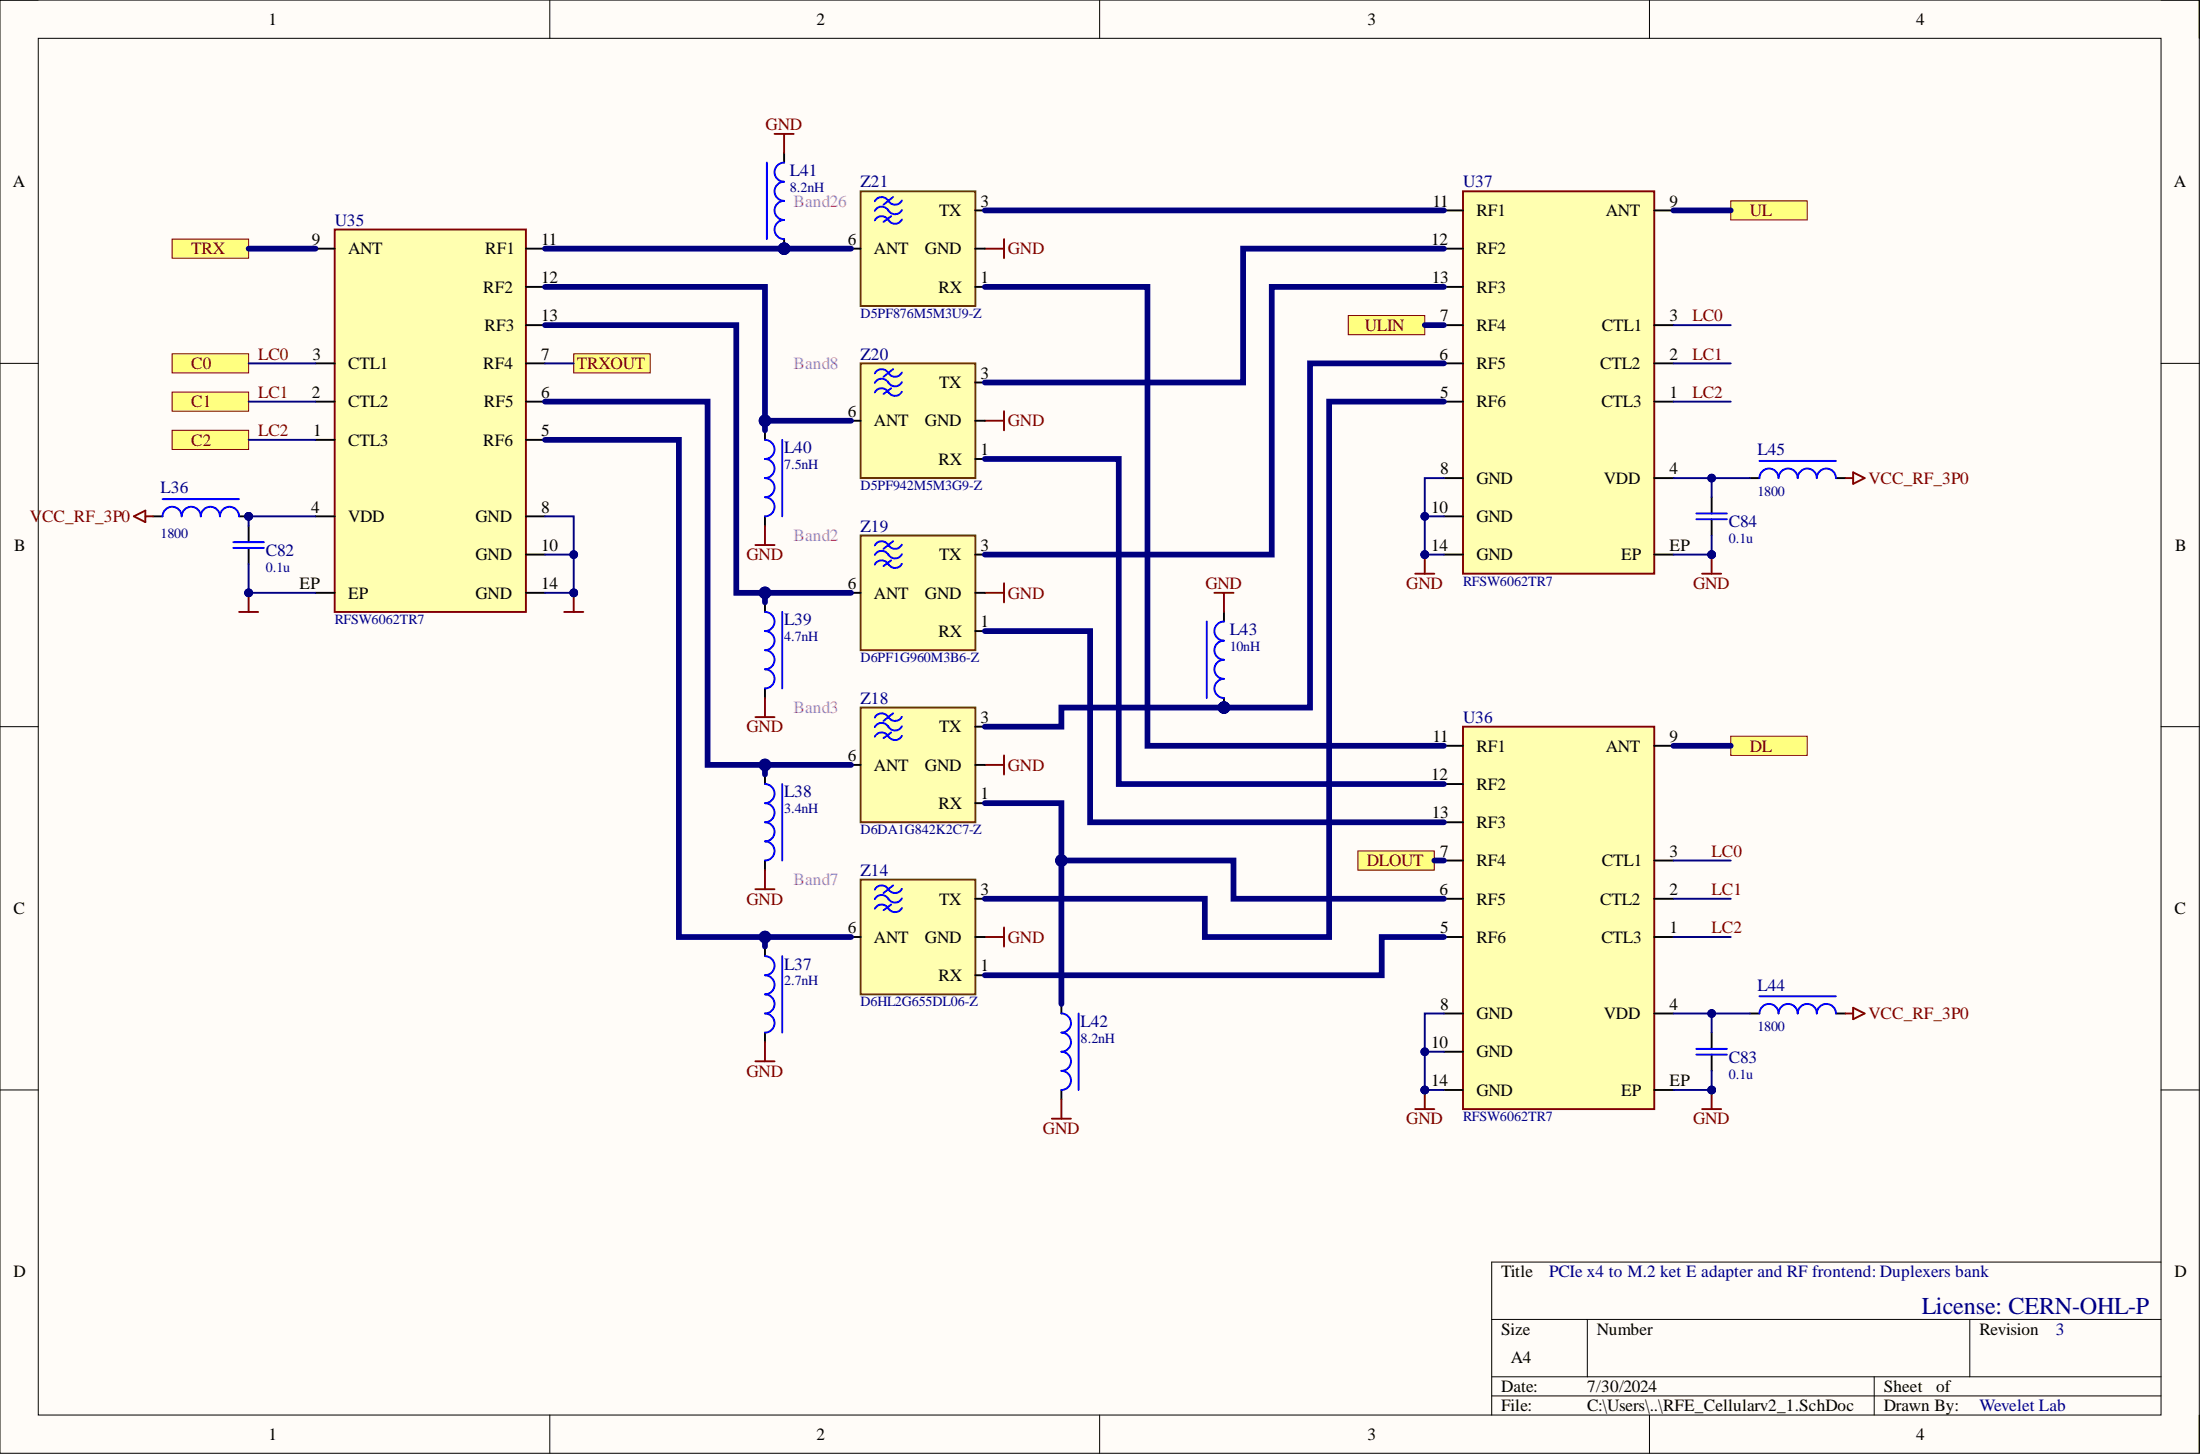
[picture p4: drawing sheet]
<svg xmlns="http://www.w3.org/2000/svg" width="292mm" height="193mm" viewBox="0 0 292 193" stroke-linecap="round" stroke-linejoin="round" font-family="sans-serif">
<path d="M0 0h292v192.9h-292z" fill-rule="evenodd" fill="#fffcf8"/>
<path d="M0 0h292v192.9h-292z" fill="none" stroke="#000" stroke-width=".13"/>
<path d="M5.1 5.1h281.8v182.7h-281.8z" fill-rule="evenodd" fill="#fffcf8"/>
<g fill="none" stroke="#000" stroke-width=".13">
<path d="M0 0h5.1M5.1 5.1h281.8v182.7h-281.8zM73 0v5.1M146 0v5.1M219 0v5.1M286.9 0h5.1v5.1M0 48.2h5.1M286.9 48.2h5.1M0 96.4h5.1M286.9 96.4h5.1M0 144.7h5.1M286.9 144.7h5.1"/>
<path d="M198.1 175.1h88.8M210.8 175.1v7.6M261.5 175.1v7.6M286.9 167.5h-88.8v20.3M73 187.8v5.1M146 187.8v5.1M198.1 182.7h88.8M198.1 185.3h88.8M219 187.8v5.1M248.8 182.7v5.1M292 187.8v5.1"/>
</g>
<path d="M76.2 78.7v2.5M74.9 81.2h2.5" fill="none" stroke="#800000" stroke-width=".25"/>
<circle cx="76.2" cy="78.7" r=".51" fill="#000080"/>
<circle cx="76.2" cy="78.7" r=".51" fill="none" stroke="#000080" stroke-width=".13"/>
<path d="M33 78.7v2.5M31.7 81.2h2.6" fill="none" stroke="#800000" stroke-width=".25"/>
<circle cx="33" cy="78.7" r=".51" fill="#000080"/>
<circle cx="33" cy="78.7" r=".51" fill="none" stroke="#000080" stroke-width=".13"/>
<path d="M130.8 33h2.5M133.3 31.7v2.6M130.8 55.8h2.5M133.3 54.6v2.5M130.8 78.7h2.5M133.3 77.4v2.5M130.8 101.5h2.5M133.3 100.2v2.6" fill="none" stroke="#800000" stroke-width=".25"/>
<path d="M22.9 31.7h10.1v2.6h-10.1z" fill-rule="evenodd" fill="#ffff80"/>
<path d="M22.9 31.7h10.1v2.6h-10.1z" fill="none" stroke="#800000" stroke-width=".13"/>
<path d="M187.9 76.1h2.5M189.2 73.6v2.5M130.8 124.4h2.5M133.3 123.1v2.5" fill="none" stroke="#800000" stroke-width=".25"/>
<circle cx="189.2" cy="73.6" r=".51" fill="#000080"/>
<circle cx="189.2" cy="73.6" r=".51" fill="none" stroke="#000080" stroke-width=".13"/>
<path d="M226 76.1h2.5M227.3 73.6v2.5" fill="none" stroke="#800000" stroke-width=".25"/>
<circle cx="227.3" cy="73.6" r=".51" fill="#000080"/>
<circle cx="227.3" cy="73.6" r=".51" fill="none" stroke="#000080" stroke-width=".13"/>
<path d="M187.9 147.2h2.5M189.2 144.7v2.5" fill="none" stroke="#800000" stroke-width=".25"/>
<circle cx="189.2" cy="144.7" r=".51" fill="#000080"/>
<circle cx="189.2" cy="144.7" r=".51" fill="none" stroke="#000080" stroke-width=".13"/>
<path d="M226 147.2h2.5M227.3 144.7v2.5" fill="none" stroke="#800000" stroke-width=".25"/>
<circle cx="227.3" cy="144.7" r=".51" fill="#000080"/>
<circle cx="227.3" cy="144.7" r=".51" fill="none" stroke="#000080" stroke-width=".13"/>
<path d="M229.8 26.7h10.2v2.5h-10.2z" fill-rule="evenodd" fill="#ffff80"/>
<path d="M229.8 26.7h10.2v2.5h-10.2z" fill="none" stroke="#800000" stroke-width=".13"/>
<path d="M229.8 97.7h10.2v2.5h-10.2z" fill-rule="evenodd" fill="#ffff80"/>
<path d="M229.8 97.7h10.2v2.5h-10.2z" fill="none" stroke="#800000" stroke-width=".13"/>
<path d="M22.9 47h10.1v2.5h-10.1z" fill-rule="evenodd" fill="#ffff80"/>
<path d="M22.9 47h10.1v2.5h-10.1z" fill="none" stroke="#800000" stroke-width=".13"/>
<path d="M22.9 52h10.1v2.6h-10.1z" fill-rule="evenodd" fill="#ffff80"/>
<path d="M22.9 52h10.1v2.6h-10.1z" fill="none" stroke="#800000" stroke-width=".13"/>
<path d="M22.9 57.1h10.1v2.5h-10.1z" fill-rule="evenodd" fill="#ffff80"/>
<path d="M22.9 57.1h10.1v2.5h-10.1z" fill="none" stroke="#800000" stroke-width=".13"/>
<circle cx="33" cy="68.5" r=".51" fill="#000080"/>
<circle cx="33" cy="68.5" r=".51" fill="none" stroke="#000080" stroke-width=".13"/>
<path d="M31.7 68.5h1.3" fill="none" stroke="#000" stroke-width=".25"/>
<circle cx="33" cy="68.5" r=".51" fill="#000080"/>
<circle cx="33" cy="68.5" r=".51" fill="none" stroke="#000080" stroke-width=".13"/>
<path d="M20.3 68.5h1.3M33 69.8v2.2M33 72.7v2.2M227.3 66v2.1M227.3 68.9v2.2M232.3 63.5h1.3M243.8 63.5h1.2M227.3 137v2.2M227.3 140v2.1M232.3 134.5h1.3M243.8 134.5h1.2" fill="none" stroke="#000" stroke-width=".25"/>
<path d="M21.6 68.5a1.27 1.27 0 0 1 1.3-1.2 1.27 1.27 0 0 1 1.2 1.2 1.27 1.27 0 0 1 1.3-1.2 1.27 1.27 0 0 1 1.3 1.2 1.27 1.27 0 0 1 1.2-1.2 1.27 1.27 0 0 1 1.3 1.2 1.27 1.27 0 0 1 1.3-1.2 1.27 1.27 0 0 1 1.2 1.2M21.6 66.2h10.1M31 72.7h4M31 72h4M225.2 68.9h4.1M225.2 68.1h4.1M233.6 63.5a1.27 1.27 0 0 1 1.3-1.3 1.27 1.27 0 0 1 1.2 1.3 1.27 1.27 0 0 1 1.3-1.3 1.27 1.27 0 0 1 1.3 1.3 1.27 1.27 0 0 1 1.3-1.3 1.27 1.27 0 0 1 1.2 1.3 1.27 1.27 0 0 1 1.3-1.3 1.27 1.27 0 0 1 1.3 1.3M233.6 61.2h10.2M225.2 140h4.1M225.2 139.2h4.1M233.6 134.5a1.27 1.27 0 0 1 1.3-1.3 1.27 1.27 0 0 1 1.2 1.3 1.27 1.27 0 0 1 1.3-1.3 1.27 1.27 0 0 1 1.3 1.3 1.27 1.27 0 0 1 1.3-1.3 1.27 1.27 0 0 1 1.2 1.3 1.27 1.27 0 0 1 1.3-1.3 1.27 1.27 0 0 1 1.3 1.3M233.6 132.2h10.2" fill="none" stroke="#00f" stroke-width=".25"/>
<path d="M114.3 25.4h15.2v15.2h-15.2z" fill-rule="evenodd" fill="#ffffb0"/>
<path d="M114.3 25.4h15.2v15.2h-15.2z" fill="none" stroke="#630" stroke-width=".25"/>
<path d="M116.2 28a1.01 1.01 0 0 1 .9-.6 1.01 1.01 0 0 1 .9 .6M116.2 26.7a1.01 1.01 0 0 1 .9-.5 1.01 1.01 0 0 1 .9 .5M116.2 29.3a1.01 1.01 0 0 1 .9-.6 1.01 1.01 0 0 1 .9 .6M117.9 27.9a1.01 1.01 0 0 0 .9 .5 1.01 1.01 0 0 0 .9-.5M117.9 26.6a1.01 1.01 0 0 0 .9 .6 1.01 1.01 0 0 0 .9-.6M117.9 29.1a1.01 1.01 0 0 0 .9 .6 1.01 1.01 0 0 0 .9-.6M118.3 28.7l-1 .7M118.6 26.1l-1.3 1.1" fill="none" stroke="#00f" stroke-width=".25"/>
<path d="M113 33h1.3M129.5 33h1.3M129.5 27.9h1.3M129.5 38.1h1.3" fill="none" stroke="#000" stroke-width=".25"/>
<path d="M114.3 48.2h15.2v15.3h-15.2z" fill-rule="evenodd" fill="#ffffb0"/>
<path d="M114.3 48.2h15.2v15.3h-15.2z" fill="none" stroke="#630" stroke-width=".25"/>
<path d="M116.2 50.8a1.01 1.01 0 0 1 .9-.5 1.01 1.01 0 0 1 .9 .5M116.2 49.6a1.01 1.01 0 0 1 .9-.6 1.01 1.01 0 0 1 .9 .6M116.2 52.1a1.01 1.01 0 0 1 .9-.6 1.01 1.01 0 0 1 .9 .6M117.9 50.7a1.01 1.01 0 0 0 .9 .6 1.01 1.01 0 0 0 .9-.6M117.9 49.4a1.01 1.01 0 0 0 .9 .6 1.01 1.01 0 0 0 .9-.6M117.9 52a1.01 1.01 0 0 0 .9 .5 1.01 1.01 0 0 0 .9-.5M118.3 51.5l-1 .8M118.6 49l-1.3 1" fill="none" stroke="#00f" stroke-width=".25"/>
<path d="M113 55.8h1.3M129.5 55.8h1.3M129.5 50.8h1.3M129.5 60.9h1.3" fill="none" stroke="#000" stroke-width=".25"/>
<path d="M114.3 71.1h15.2v15.2h-15.2z" fill-rule="evenodd" fill="#ffffb0"/>
<path d="M114.3 71.1h15.2v15.2h-15.2z" fill="none" stroke="#630" stroke-width=".25"/>
<path d="M116.2 73.7a1.01 1.01 0 0 1 .9-.6 1.01 1.01 0 0 1 .9 .6M116.2 72.4a1.01 1.01 0 0 1 .9-.6 1.01 1.01 0 0 1 .9 .6M116.2 74.9a1.01 1.01 0 0 1 .9-.5 1.01 1.01 0 0 1 .9 .5M117.9 73.6a1.01 1.01 0 0 0 .9 .5 1.01 1.01 0 0 0 .9-.5M117.9 72.3a1.01 1.01 0 0 0 .9 .5 1.01 1.01 0 0 0 .9-.5M117.9 74.8a1.01 1.01 0 0 0 .9 .6 1.01 1.01 0 0 0 .9-.6M118.3 74.4l-1 .7M118.6 71.8l-1.3 1" fill="none" stroke="#00f" stroke-width=".25"/>
<path d="M113 78.7h1.3M129.5 78.7h1.3M129.5 73.6h1.3M129.5 83.8h1.3" fill="none" stroke="#000" stroke-width=".25"/>
<path d="M114.3 93.9h15.2v15.2h-15.2z" fill-rule="evenodd" fill="#ffffb0"/>
<path d="M114.3 93.9h15.2v15.2h-15.2z" fill="none" stroke="#630" stroke-width=".25"/>
<path d="M116.2 96.5a1.01 1.01 0 0 1 .9-.6 1.01 1.01 0 0 1 .9 .6M116.2 95.2a1.01 1.01 0 0 1 .9-.5 1.01 1.01 0 0 1 .9 .5M116.2 97.8a1.01 1.01 0 0 1 .9-.6 1.01 1.01 0 0 1 .9 .6M117.9 96.4a1.01 1.01 0 0 0 .9 .6 1.01 1.01 0 0 0 .9-.6M117.9 95.1a1.01 1.01 0 0 0 .9 .6 1.01 1.01 0 0 0 .9-.6M117.9 97.7a1.01 1.01 0 0 0 .9 .5 1.01 1.01 0 0 0 .9-.5M118.3 97.2l-1 .8M118.6 94.7l-1.3 1" fill="none" stroke="#00f" stroke-width=".25"/>
<path d="M129.5 96.4h1.3M113 101.5h1.3M129.5 101.5h1.3M129.5 106.6h1.3" fill="none" stroke="#000" stroke-width=".25"/>
<path d="M114.3 116.7h15.2v15.3h-15.2z" fill-rule="evenodd" fill="#ffffb0"/>
<path d="M114.3 116.7h15.2v15.3h-15.2z" fill="none" stroke="#630" stroke-width=".25"/>
<path d="M116.2 119.3a1.01 1.01 0 0 1 .9-.5 1.01 1.01 0 0 1 .9 .5M116.2 118.1a1.01 1.01 0 0 1 .9-.6 1.01 1.01 0 0 1 .9 .6M117.9 119.2a1.01 1.01 0 0 0 .9 .6 1.01 1.01 0 0 0 .9-.6M117.9 118a1.01 1.01 0 0 0 .9 .5 1.01 1.01 0 0 0 .9-.5M118.6 117.5l-1.3 1M116.2 120.6a1.01 1.01 0 0 1 .9-.6 1.01 1.01 0 0 1 .9 .6M117.9 120.5a1.01 1.01 0 0 0 .9 .6 1.01 1.01 0 0 0 .9-.6M118.3 120l-1 .8" fill="none" stroke="#00f" stroke-width=".25"/>
<path d="M129.5 119.3h1.3M113 124.4h1.3M129.5 124.4h1.3M129.5 129.4h1.3" fill="none" stroke="#000" stroke-width=".25"/>
<circle cx="104.1" cy="33" r=".76" fill="#000080"/>
<circle cx="104.1" cy="33" r=".76" fill="none" stroke="#000080" stroke-width=".13"/>
<path d="M104.1 31.7v1.3" fill="none" stroke="#000" stroke-width=".25"/>
<circle cx="104.1" cy="33" r=".76" fill="#000080"/>
<circle cx="104.1" cy="33" r=".76" fill="none" stroke="#000080" stroke-width=".13"/>
<path d="M104.1 20.3v1.3M101.6 57.1v1.3M101.6 68.5v1.3M101.6 79.9v1.3M101.6 91.4v1.2M101.6 102.8v1.3M101.6 114.2v1.3" fill="none" stroke="#000" stroke-width=".25"/>
<path d="M101.8 21.6v10.1M104.1 21.6a1.27 1.27 0 0 0-1.3 1.3 1.27 1.27 0 0 0 1.3 1.2 1.27 1.27 0 0 0-1.3 1.3 1.27 1.27 0 0 0 1.3 1.3 1.27 1.27 0 0 0-1.3 1.2 1.27 1.27 0 0 0 1.3 1.3 1.27 1.27 0 0 0-1.3 1.3 1.27 1.27 0 0 0 1.3 1.2M101.6 58.4a1.27 1.27 0 0 1 1.2 1.2 1.27 1.27 0 0 1-1.2 1.3 1.27 1.27 0 0 1 1.2 1.3 1.27 1.27 0 0 1-1.2 1.3 1.27 1.27 0 0 1 1.2 1.2 1.27 1.27 0 0 1-1.2 1.3 1.27 1.27 0 0 1 1.2 1.3 1.27 1.27 0 0 1-1.2 1.2M103.9 58.4v10.1M101.6 81.2a1.27 1.27 0 0 1 1.2 1.3 1.27 1.27 0 0 1-1.2 1.3 1.27 1.27 0 0 1 1.2 1.2 1.27 1.27 0 0 1-1.2 1.3 1.27 1.27 0 0 1 1.2 1.3 1.27 1.27 0 0 1-1.2 1.2 1.27 1.27 0 0 1 1.2 1.3 1.27 1.27 0 0 1-1.2 1.3M103.9 81.2v10.2M101.6 104.1a1.27 1.27 0 0 1 1.2 1.2 1.27 1.27 0 0 1-1.2 1.3 1.27 1.27 0 0 1 1.2 1.3 1.27 1.27 0 0 1-1.2 1.2 1.27 1.27 0 0 1 1.2 1.3 1.27 1.27 0 0 1-1.2 1.3 1.27 1.27 0 0 1 1.2 1.2 1.27 1.27 0 0 1-1.2 1.3M103.9 104.1v10.1" fill="none" stroke="#00f" stroke-width=".25"/>
<path d="M102.8 17.8h2.6M104.1 17.8v2.5M100.3 72.3h2.5M101.6 69.8v2.5M100.3 95.2h2.5M101.6 92.6v2.6M100.3 118h2.5M101.6 115.5v2.5" fill="none" stroke="#800000" stroke-width=".25"/>
<circle cx="162.5" cy="93.9" r=".76" fill="#000080"/>
<circle cx="162.5" cy="93.9" r=".76" fill="none" stroke="#000080" stroke-width=".13"/>
<path d="M162.5 92.6v1.3" fill="none" stroke="#000" stroke-width=".25"/>
<circle cx="162.5" cy="93.9" r=".76" fill="#000080"/>
<circle cx="162.5" cy="93.9" r=".76" fill="none" stroke="#000080" stroke-width=".13"/>
<path d="M162.5 81.2v1.3M101.6 125.6v1.3M101.6 137v1.3M140.9 133.2v1.3M140.9 144.7v1.2" fill="none" stroke="#000" stroke-width=".25"/>
<path d="M160.2 82.5v10.1M162.5 82.5a1.27 1.27 0 0 0-1.3 1.3 1.27 1.27 0 0 0 1.3 1.2 1.27 1.27 0 0 0-1.3 1.3 1.27 1.27 0 0 0 1.3 1.3 1.27 1.27 0 0 0-1.3 1.2 1.27 1.27 0 0 0 1.3 1.3 1.27 1.27 0 0 0-1.3 1.3 1.27 1.27 0 0 0 1.3 1.2M101.6 126.9a1.27 1.27 0 0 1 1.2 1.3 1.27 1.27 0 0 1-1.2 1.2 1.27 1.27 0 0 1 1.2 1.3 1.27 1.27 0 0 1-1.2 1.3 1.27 1.27 0 0 1 1.2 1.2 1.27 1.27 0 0 1-1.2 1.3 1.27 1.27 0 0 1 1.2 1.3 1.27 1.27 0 0 1-1.2 1.2M103.9 126.9v10.1M140.9 134.5a1.27 1.27 0 0 1 1.3 1.3 1.27 1.27 0 0 1-1.3 1.2 1.27 1.27 0 0 1 1.3 1.3 1.27 1.27 0 0 1-1.3 1.3 1.27 1.27 0 0 1 1.3 1.3 1.27 1.27 0 0 1-1.3 1.2 1.27 1.27 0 0 1 1.3 1.3 1.27 1.27 0 0 1-1.3 1.3M143.2 134.5v10.2" fill="none" stroke="#00f" stroke-width=".25"/>
<path d="M161.2 78.7h2.6M162.5 78.7v2.5M101.6 138.3v2.6M100.3 140.9h2.5M139.7 148.5h2.5M140.9 145.9v2.6" fill="none" stroke="#800000" stroke-width=".25"/>
<path d="M44.4 30.5h25.4v50.7h-25.4z" fill-rule="evenodd" fill="#ffffb0"/>
<path d="M44.4 30.5h25.4v50.7h-25.4z" fill="none" stroke="#800000" stroke-width=".25"/>
<g fill="none" stroke="#000" stroke-width=".25">
<path d="M41.9 33h2.5M69.8 33h2.6M69.8 38.1h2.6M41.9 58.4h2.5M41.9 53.3h2.5M41.9 48.2h2.5M69.8 43.2h2.6M69.8 58.4h2.6M69.8 53.3h2.6M69.8 48.2h2.6M41.9 78.7h2.5M41.9 68.5h2.5"/>
<path d="M69.8 78.7h2.6M69.8 73.6h2.6M69.8 68.5h2.6"/>
</g>
<path d="M194.2 25.4h25.4v50.7h-25.4z" fill-rule="evenodd" fill="#ffffb0"/>
<path d="M194.2 25.4h25.4v50.7h-25.4z" fill="none" stroke="#800000" stroke-width=".25"/>
<g fill="none" stroke="#000" stroke-width=".25">
<path d="M191.7 27.9h2.5M191.7 33h2.5M191.7 38.1h2.5M219.6 27.9h2.6M191.7 53.3h2.5M191.7 48.2h2.5M191.7 43.2h2.5M219.6 53.3h2.6M219.6 48.2h2.6M219.6 43.2h2.6M191.7 73.6h2.5M191.7 68.5h2.5"/>
<path d="M191.7 63.5h2.5M219.6 73.6h2.6M219.6 63.5h2.6"/>
</g>
<path d="M194.2 96.4h25.4v50.8h-25.4z" fill-rule="evenodd" fill="#ffffb0"/>
<path d="M194.2 96.4h25.4v50.8h-25.4z" fill="none" stroke="#800000" stroke-width=".25"/>
<g fill="none" stroke="#000" stroke-width=".25">
<path d="M191.7 99h2.5M219.6 99h2.6M191.7 104.1h2.5M191.7 109.1h2.5M191.7 119.3h2.5M191.7 114.2h2.5M219.6 119.3h2.6M219.6 114.2h2.6M191.7 139.6h2.5M191.7 124.4h2.5M191.7 134.5h2.5M219.6 124.4h2.6"/>
<path d="M219.6 134.5h2.6M191.7 144.7h2.5M219.6 144.7h2.6"/>
</g>
<path d="M76.2 47h10.1v2.5h-10.1z" fill-rule="evenodd" fill="#ffff80"/>
<path d="M76.2 47h10.1v2.5h-10.1z" fill="none" stroke="#800000" stroke-width=".13"/>
<path d="M180.3 112.9h10.1v2.6h-10.1z" fill-rule="evenodd" fill="#ffff80"/>
<path d="M180.3 112.9h10.1v2.6h-10.1z" fill="none" stroke="#800000" stroke-width=".13"/>
<path d="M179 41.9h10.2v2.5h-10.2z" fill-rule="evenodd" fill="#ffff80"/>
<path d="M179 41.9h10.2v2.5h-10.2z" fill="none" stroke="#800000" stroke-width=".13"/>
<path d="M189.2 43.2h2.5" fill="none" stroke="#000080" stroke-width=".76"/>
<path d="M33 78.7h8.9" fill="none" stroke="#000080" stroke-width=".25"/>
<circle cx="33" cy="78.7" r=".51" fill="#000080"/>
<circle cx="33" cy="78.7" r=".51" fill="none" stroke="#000080" stroke-width=".13"/>
<path d="M41.9 68.5h-8.9v1.3" fill="none" stroke="#000080" stroke-width=".25"/>
<circle cx="33" cy="68.5" r=".51" fill="#000080"/>
<circle cx="33" cy="68.5" r=".51" fill="none" stroke="#000080" stroke-width=".13"/>
<path d="M33 58.4h8.9M33 53.3h8.9M33 48.2h8.9M72.4 78.7h3.8" fill="none" stroke="#000080" stroke-width=".25"/>
<path d="M33 33h8.9" fill="none" stroke="#000080" stroke-width=".76"/>
<circle cx="76.2" cy="78.7" r=".51" fill="#000080"/>
<circle cx="76.2" cy="78.7" r=".51" fill="none" stroke="#000080" stroke-width=".13"/>
<path d="M72.4 73.6h3.8" fill="none" stroke="#000080" stroke-width=".25"/>
<circle cx="76.2" cy="73.6" r=".51" fill="#000080"/>
<circle cx="76.2" cy="73.6" r=".51" fill="none" stroke="#000080" stroke-width=".13"/>
<path d="M72.4 68.5h3.8v10.2" fill="none" stroke="#000080" stroke-width=".25"/>
<circle cx="76.2" cy="78.7" r=".51" fill="#000080"/>
<circle cx="76.2" cy="78.7" r=".51" fill="none" stroke="#000080" stroke-width=".13"/>
<circle cx="76.2" cy="73.6" r=".51" fill="#000080"/>
<circle cx="76.2" cy="73.6" r=".51" fill="none" stroke="#000080" stroke-width=".13"/>
<path d="M72.4 58.4h17.7v66h22.9" fill="none" stroke="#000080" stroke-width=".76"/>
<circle cx="101.6" cy="124.4" r=".76" fill="#000080"/>
<circle cx="101.6" cy="124.4" r=".76" fill="none" stroke="#000080" stroke-width=".13"/>
<path d="M72.4 53.3h21.5v48.2h19.1" fill="none" stroke="#000080" stroke-width=".76"/>
<circle cx="101.6" cy="101.5" r=".76" fill="#000080"/>
<circle cx="101.6" cy="101.5" r=".76" fill="none" stroke="#000080" stroke-width=".13"/>
<path d="M72.4 48.2h3.8" fill="none" stroke="#000080" stroke-width=".25"/>
<path d="M72.4 43.2h25.4v35.5h15.2" fill="none" stroke="#000080" stroke-width=".76"/>
<circle cx="101.6" cy="78.7" r=".76" fill="#000080"/>
<circle cx="101.6" cy="78.7" r=".76" fill="none" stroke="#000080" stroke-width=".13"/>
<path d="M72.4 38.1h29.2v17.7h11.4" fill="none" stroke="#000080" stroke-width=".76"/>
<circle cx="101.6" cy="55.8" r=".76" fill="#000080"/>
<circle cx="101.6" cy="55.8" r=".76" fill="none" stroke="#000080" stroke-width=".13"/>
<path d="M72.4 33h40.6" fill="none" stroke="#000080" stroke-width=".76"/>
<circle cx="104.1" cy="33" r=".76" fill="#000080"/>
<circle cx="104.1" cy="33" r=".76" fill="none" stroke="#000080" stroke-width=".13"/>
<path d="M191.7 53.3h-15.2v71.1h-16.5v-5.1h-29.2M130.8 106.6h10.1v7.6h22.9v5.1h27.9M191.7 124.4h-8.2v5h-52.7" fill="none" stroke="#000080" stroke-width=".76"/>
<circle cx="140.9" cy="114.2" r=".76" fill="#000080"/>
<circle cx="140.9" cy="114.2" r=".76" fill="none" stroke="#000080" stroke-width=".13"/>
<path d="M191.7 48.2h-17.8v45.7h-33v2.5h-10.1" fill="none" stroke="#000080" stroke-width=".76"/>
<circle cx="162.5" cy="93.9" r=".76" fill="#000080"/>
<circle cx="162.5" cy="93.9" r=".76" fill="none" stroke="#000080" stroke-width=".13"/>
<path d="M130.8 38.1h21.6v60.9h39.3M130.8 27.9h60.9M191.7 38.1h-22.8v35.5h-38.1M191.7 33h-26.7v17.8h-34.2M130.8 60.9h17.7v43.2h43.2M130.8 83.8h13.9v25.3h47" fill="none" stroke="#000080" stroke-width=".76"/>
<path d="M189.2 144.7h2.5" fill="none" stroke="#000080" stroke-width=".25"/>
<circle cx="189.2" cy="144.7" r=".51" fill="#000080"/>
<circle cx="189.2" cy="144.7" r=".51" fill="none" stroke="#000080" stroke-width=".13"/>
<path d="M189.2 139.6h2.5" fill="none" stroke="#000080" stroke-width=".25"/>
<circle cx="189.2" cy="139.6" r=".51" fill="#000080"/>
<circle cx="189.2" cy="139.6" r=".51" fill="none" stroke="#000080" stroke-width=".13"/>
<path d="M191.7 134.5h-2.5v10.2" fill="none" stroke="#000080" stroke-width=".25"/>
<circle cx="189.2" cy="144.7" r=".51" fill="#000080"/>
<circle cx="189.2" cy="144.7" r=".51" fill="none" stroke="#000080" stroke-width=".13"/>
<circle cx="189.2" cy="139.6" r=".51" fill="#000080"/>
<circle cx="189.2" cy="139.6" r=".51" fill="none" stroke="#000080" stroke-width=".13"/>
<path d="M189.2 73.6h2.5" fill="none" stroke="#000080" stroke-width=".25"/>
<circle cx="189.2" cy="73.6" r=".51" fill="#000080"/>
<circle cx="189.2" cy="73.6" r=".51" fill="none" stroke="#000080" stroke-width=".13"/>
<path d="M189.2 68.5h2.5" fill="none" stroke="#000080" stroke-width=".25"/>
<circle cx="189.2" cy="68.5" r=".51" fill="#000080"/>
<circle cx="189.2" cy="68.5" r=".51" fill="none" stroke="#000080" stroke-width=".13"/>
<path d="M191.7 63.5h-2.5v10.1" fill="none" stroke="#000080" stroke-width=".25"/>
<circle cx="189.2" cy="73.6" r=".51" fill="#000080"/>
<circle cx="189.2" cy="73.6" r=".51" fill="none" stroke="#000080" stroke-width=".13"/>
<circle cx="189.2" cy="68.5" r=".51" fill="#000080"/>
<circle cx="189.2" cy="68.5" r=".51" fill="none" stroke="#000080" stroke-width=".13"/>
<path d="M190.4 114.2h1.3" fill="none" stroke="#000080" stroke-width=".76"/>
<path d="M222.2 144.7h5.1" fill="none" stroke="#000080" stroke-width=".25"/>
<circle cx="227.3" cy="144.7" r=".51" fill="#000080"/>
<circle cx="227.3" cy="144.7" r=".51" fill="none" stroke="#000080" stroke-width=".13"/>
<path d="M222.2 134.5h10.1" fill="none" stroke="#000080" stroke-width=".25"/>
<circle cx="227.3" cy="134.5" r=".51" fill="#000080"/>
<circle cx="227.3" cy="134.5" r=".51" fill="none" stroke="#000080" stroke-width=".13"/>
<path d="M222.2 73.6h5.1M222.2 119.3h7.6M222.2 114.2h7.6M222.2 124.4h7.6" fill="none" stroke="#000080" stroke-width=".25"/>
<path d="M222.2 99h7.6" fill="none" stroke="#000080" stroke-width=".76"/>
<circle cx="227.3" cy="73.6" r=".51" fill="#000080"/>
<circle cx="227.3" cy="73.6" r=".51" fill="none" stroke="#000080" stroke-width=".13"/>
<path d="M222.2 63.5h10.1" fill="none" stroke="#000080" stroke-width=".25"/>
<circle cx="227.3" cy="63.5" r=".51" fill="#000080"/>
<circle cx="227.3" cy="63.5" r=".51" fill="none" stroke="#000080" stroke-width=".13"/>
<path d="M222.2 53.3h7.6M222.2 48.2h7.6M222.2 43.2h7.6M33 74.9v3.8" fill="none" stroke="#000080" stroke-width=".25"/>
<path d="M222.2 27.9h7.6" fill="none" stroke="#000080" stroke-width=".76"/>
<circle cx="33" cy="78.7" r=".51" fill="#000080"/>
<circle cx="33" cy="78.7" r=".51" fill="none" stroke="#000080" stroke-width=".13"/>
<path d="M101.6 124.4v1.2" fill="none" stroke="#000080" stroke-width=".76"/>
<circle cx="101.6" cy="124.4" r=".76" fill="#000080"/>
<circle cx="101.6" cy="124.4" r=".76" fill="none" stroke="#000080" stroke-width=".13"/>
<path d="M101.6 101.5v1.3" fill="none" stroke="#000080" stroke-width=".76"/>
<circle cx="101.6" cy="101.5" r=".76" fill="#000080"/>
<circle cx="101.6" cy="101.5" r=".76" fill="none" stroke="#000080" stroke-width=".13"/>
<path d="M101.6 78.7v1.2" fill="none" stroke="#000080" stroke-width=".76"/>
<circle cx="101.6" cy="78.7" r=".76" fill="#000080"/>
<circle cx="101.6" cy="78.7" r=".76" fill="none" stroke="#000080" stroke-width=".13"/>
<path d="M101.6 55.8v1.3" fill="none" stroke="#000080" stroke-width=".76"/>
<circle cx="101.6" cy="55.8" r=".76" fill="#000080"/>
<circle cx="101.6" cy="55.8" r=".76" fill="none" stroke="#000080" stroke-width=".13"/>
<path d="M140.9 114.2v19" fill="none" stroke="#000080" stroke-width=".76"/>
<circle cx="140.9" cy="114.2" r=".76" fill="#000080"/>
<circle cx="140.9" cy="114.2" r=".76" fill="none" stroke="#000080" stroke-width=".13"/>
<path d="M227.3 142.1v2.6" fill="none" stroke="#000080" stroke-width=".25"/>
<circle cx="227.3" cy="144.7" r=".51" fill="#000080"/>
<circle cx="227.3" cy="144.7" r=".51" fill="none" stroke="#000080" stroke-width=".13"/>
<path d="M227.3 134.5v2.5" fill="none" stroke="#000080" stroke-width=".25"/>
<circle cx="227.3" cy="134.5" r=".51" fill="#000080"/>
<circle cx="227.3" cy="134.5" r=".51" fill="none" stroke="#000080" stroke-width=".13"/>
<path d="M227.3 71.1v2.5" fill="none" stroke="#000080" stroke-width=".25"/>
<circle cx="227.3" cy="73.6" r=".51" fill="#000080"/>
<circle cx="227.3" cy="73.6" r=".51" fill="none" stroke="#000080" stroke-width=".13"/>
<path d="M227.3 63.5v2.5" fill="none" stroke="#000080" stroke-width=".25"/>
<circle cx="227.3" cy="63.5" r=".51" fill="#000080"/>
<circle cx="227.3" cy="63.5" r=".51" fill="none" stroke="#000080" stroke-width=".13"/>
<path d="M17.8 68.5l1.5-.7v1.5zM19.3 68.5h1M245 63.5h1M246 62.7l1.6 .8-1.6 .7zM245 134.5h1M246 133.7l1.6 .8-1.6 .8z" fill="none" stroke="#800000" stroke-width=".25"/>
<text font-size="3.2" fill="#000080" x="255.2" y="174.4">License: CERN-OHL-P</text>
<g font-size="2.3">
<text x="35.6" y="3.3">1</text>
<text x="108.4" y="3.3">2</text>
<text x="181.6" y="3.3">3</text>
<text x="254.4" y="3.3">4</text>
<text x="1.7" y="24.9">A</text>
<text x="124.7" y="28.7">TX</text>
<text x="130.2" y="27.4">3</text>
<text x="190.2" y="27.4">11</text>
<text x="196" y="28.7">RF1</text>
<text x="213.2" y="28.7">ANT</text>
<text x="221.7" y="27.4">9</text>
<text x="288.6" y="24.9">A</text>
<text x="41.4" y="32.5">9</text>
<text x="46.2" y="33.8">ANT</text>
<text x="64.4" y="33.8">RF1</text>
<text x="71.9" y="32.5">11</text>
<text x="112.6" y="32.5">6</text>
<text x="116" y="33.8">ANT</text>
<text x="122.8" y="33.8">GND</text>
<text x="190" y="32.5">12</text>
<text x="196" y="33.8">RF2</text>
<text x="64.2" y="38.8">RF2</text>
<text x="71.9" y="37.6">12</text>
<text x="124.6" y="38.8">RX</text>
<text x="130.2" y="37.6">1</text>
<text x="190.1" y="37.6">13</text>
<text x="196" y="38.8">RF3</text>
<text x="41.5" y="47.7">3</text>
<text x="64.3" y="43.9">RF3</text>
<text x="71.9" y="42.6">13</text>
<text x="71.9" y="47.7">7</text>
<text x="191.1" y="47.7">6</text>
<text x="191.2" y="42.6">7</text>
<text x="196" y="43.9">RF4</text>
<text x="212.7" y="43.9">CTL1</text>
<text x="221.7" y="47.7">2</text>
<text x="221.7" y="42.6">3</text>
<text x="41.4" y="52.8">2</text>
<text x="46.2" y="49">CTL1</text>
<text x="64.2" y="49">RF4</text>
<text x="71.9" y="52.8">6</text>
<text x="124.7" y="51.5">TX</text>
<text x="130.2" y="50.3">3</text>
<text x="191.2" y="52.8">5</text>
<text x="196" y="49">RF5</text>
<text x="212.4" y="49">CTL2</text>
<text x="221.7" y="52.8">1</text>
<text x="41.6" y="57.9">1</text>
<text x="46.2" y="59.1">CTL3</text>
<text x="46.2" y="54.1">CTL2</text>
<text x="64.2" y="59.1">RF6</text>
<text x="64.2" y="54.1">RF5</text>
<text x="71.9" y="57.9">5</text>
<text x="112.6" y="55.3">6</text>
<text x="116" y="56.6">ANT</text>
<text x="122.8" y="56.6">GND</text>
<text x="196" y="54.1">RF6</text>
<text x="212.6" y="54.1">CTL3</text>
<text x="124.6" y="61.7">RX</text>
<text x="130.2" y="60.4">1</text>
<text x="191.2" y="62.9">8</text>
<text x="196" y="64.2">GND</text>
<text x="213" y="64.2">VDD</text>
<text x="221.7" y="62.9">4</text>
<text x="41.3" y="68">4</text>
<text x="46.2" y="69.3">VDD</text>
<text x="63.1" y="69.3">GND</text>
<text x="71.9" y="68">8</text>
<text x="190" y="68">10</text>
<text x="196" y="69.3">GND</text>
<text x="1.9" y="73.1">B</text>
<text x="63.1" y="74.4">GND</text>
<text x="71.9" y="73.1">10</text>
<text x="124.7" y="74.4">TX</text>
<text x="130.2" y="73.1">3</text>
<text x="190" y="73.1">14</text>
<text x="196" y="74.4">GND</text>
<text x="215.2" y="74.4">EP</text>
<text x="221.7" y="73.1">EP</text>
<text x="288.8" y="73.1">B</text>
<text x="39.8" y="78.2">EP</text>
<text x="46.2" y="79.4">EP</text>
<text x="63.1" y="79.4">GND</text>
<text x="71.9" y="78.2">14</text>
<text x="112.6" y="78.2">6</text>
<text x="116" y="79.4">ANT</text>
<text x="122.8" y="79.4">GND</text>
<text x="130.2" y="83.2">1</text>
<text x="124.6" y="84.5">RX</text>
<text x="130.2" y="95.9">3</text>
<text x="112.6" y="101">6</text>
<text x="124.7" y="97.2">TX</text>
<text x="190.2" y="98.5">11</text>
<text x="196" y="99.7">RF1</text>
<text x="213.2" y="99.7">ANT</text>
<text x="221.7" y="98.5">9</text>
<text x="116" y="102.3">ANT</text>
<text x="122.8" y="102.3">GND</text>
<text x="124.6" y="107.4">RX</text>
<text x="130.2" y="106.1">1</text>
<text x="190" y="103.5">12</text>
<text x="196" y="104.8">RF2</text>
<text x="190.1" y="108.6">13</text>
<text x="191.2" y="113.7">7</text>
<text x="196" y="109.9">RF3</text>
<text x="221.7" y="113.7">3</text>
<text x="130.2" y="118.8">3</text>
<text x="191.1" y="118.8">6</text>
<text x="196" y="115">RF4</text>
<text x="212.7" y="115">CTL1</text>
<text x="221.7" y="118.8">2</text>
<text x="1.8" y="121.3">C</text>
<text x="112.6" y="123.8">6</text>
<text x="116" y="125.1">ANT</text>
<text x="122.8" y="125.1">GND</text>
<text x="124.7" y="120">TX</text>
<text x="191.2" y="123.8">5</text>
<text x="196" y="125.1">RF6</text>
<text x="196" y="120">RF5</text>
<text x="212.4" y="120">CTL2</text>
<text x="212.6" y="125.1">CTL3</text>
<text x="221.7" y="123.8">1</text>
<text x="288.7" y="121.3">C</text>
<text x="124.6" y="130.2">RX</text>
<text x="130.2" y="128.9">1</text>
<text x="191.2" y="134">8</text>
<text x="196" y="135.3">GND</text>
<text x="213" y="135.3">VDD</text>
<text x="221.7" y="134">4</text>
<text x="190" y="139.1">10</text>
<text x="196" y="140.3">GND</text>
<text x="190" y="144.2">14</text>
<text x="196" y="145.4">GND</text>
<text x="215.2" y="145.4">EP</text>
<text x="221.7" y="144.2">EP</text>
<text x="1.8" y="169.5">D</text>
<text x="199.3" y="169.5">Title</text>
<text x="288.7" y="169.5">D</text>
<text x="199.3" y="177.1">Size</text>
<text x="212" y="177.1">Number</text>
<text x="262.8" y="177.1">Revision</text>
<text x="199.3" y="184.8">Date:</text>
<text x="200.6" y="180.9">A4</text>
<text x="210.8" y="184.8">7/30/2024</text>
<text x="250.1" y="184.8">Sheet</text>
<text x="257.1" y="184.8">of</text>
<text x="35.6" y="191.1">1</text>
<text x="108.4" y="191.1">2</text>
<text x="181.6" y="191.1">3</text>
<text x="199.3" y="187.3">File:</text>
<text x="210.8" y="187.3">C:\Users\..\RFE_Cellularv2_1.SchDoc</text>
<text x="250.1" y="187.3">Drawn By:</text>
<text x="254.4" y="191.1">4</text>
</g>
<g font-size="2.3" fill="#800000">
<text x="101.7" y="17.3">GND</text>
<text x="232.3" y="28.7">UL</text>
<text x="25.4" y="33.8">TRX</text>
<text x="133.8" y="33.8">GND</text>
<text x="34.3" y="47.7">LC0</text>
<text x="181.2" y="43.9">ULIN</text>
<text x="224.7" y="42.6">LC0</text>
<text x="224.7" y="47.7">LC1</text>
<text x="25.4" y="49">C0</text>
<text x="34.3" y="52.8">LC1</text>
<text x="76.6" y="49">TRXOUT</text>
<text x="224.7" y="52.8">LC2</text>
<text x="25.4" y="54.1">C1</text>
<text x="25.4" y="59.1">C2</text>
<text x="34.3" y="57.9">LC2</text>
<text x="133.8" y="56.6">GND</text>
<text x="248.1" y="64.2">VCC_RF_3P0</text>
<text x="4" y="69.3">V</text>
<text x="5.6" y="69.3">CC_RF_3P0</text>
<text x="99.1" y="74.4">GND</text>
<text x="133.8" y="79.4">GND</text>
<text x="160.1" y="78.2">GND</text>
<text x="186.7" y="78.2">GND</text>
<text x="224.8" y="78.2">GND</text>
<text x="99.1" y="97.2">GND</text>
<text x="232.3" y="99.7">DL</text>
<text x="133.8" y="102.3">GND</text>
<text x="227.3" y="113.7">LC0</text>
<text x="181.5" y="115">DLOUT</text>
<text x="227.3" y="118.8">LC1</text>
<text x="99.1" y="120">GND</text>
<text x="133.8" y="125.1">GND</text>
<text x="227.3" y="123.8">LC2</text>
<text x="248.1" y="135.3">VCC_RF_3P0</text>
<text x="99.1" y="142.9">GND</text>
<text x="186.7" y="149.2">GND</text>
<text x="224.8" y="149.2">GND</text>
<text x="138.5" y="150.5">GND</text>
</g>
<g font-size="2.3" fill="#000080">
<text x="104.9" y="23.4">L41</text>
<text x="44.4" y="30">U35</text>
<text x="114.3" y="24.9">Z21</text>
<text x="194.2" y="24.9">U37</text>
<text x="114.3" y="47.7">Z20</text>
<text x="21.3" y="65.5">L36</text>
<text x="104.1" y="60.2">L40</text>
<text x="233.4" y="60.4">L45</text>
<text x="114.3" y="70.6">Z19</text>
<text x="229.5" y="70">C84</text>
<text x="35.3" y="73.8">C82</text>
<text x="104.1" y="83">L39</text>
<text x="163.3" y="84.3">L43</text>
<text x="114.3" y="93.4">Z18</text>
<text x="194.2" y="95.9">U36</text>
<text x="104.1" y="105.8">L38</text>
<text x="114.3" y="116.2">Z14</text>
<text x="104.1" y="128.7">L37</text>
<text x="233.4" y="131.5">L44</text>
<text x="143.5" y="136.3">L42</text>
<text x="229.5" y="141">C83</text>
<text x="205.7" y="169.5">PCIe x4 to M.2 ket E adapter and RF frontend: Duplexers bank</text>
<text x="273" y="177.1">3</text>
<text x="262.8" y="187.3">Wevelet Lab</text>
</g>
<g font-size="2.3" fill="#f0f">
<text x="105.4" y="27.4">Band26</text>
<text x="105.4" y="49">Band8</text>
<text x="105.4" y="71.8">Band2</text>
<text x="105.4" y="94.7">Band3</text>
<text x="105.4" y="117.5">Band7</text>
</g>
<g font-size="1.9" fill="#000080">
<text x="104.9" y="25.5">8.2nH</text>
<text x="114.3" y="42.2">D5PF876M5M3U9-Z</text>
<text x="104.1" y="62.3">7.5nH</text>
<text x="114.3" y="65.1">D5PF942M5M3G9-Z</text>
<text x="233.4" y="65.8">1800</text>
<text x="21.3" y="71.4">1800</text>
<text x="35.3" y="75.9">0.1u</text>
<text x="194.2" y="77.7">RFSW6062TR7</text>
<text x="229.5" y="72.1">0.1u</text>
<text x="44.4" y="82.8">RFSW6062TR7</text>
<text x="104.1" y="85.1">4.7nH</text>
<text x="114.3" y="87.9">D6PF1G960M3B6-Z</text>
<text x="163.3" y="86.4">10nH</text>
<text x="104.1" y="107.9">3.4nH</text>
<text x="114.3" y="110.7">D6DA1G842K2C7-Z</text>
<text x="104.1" y="130.8">2.7nH</text>
<text x="114.3" y="133.6">D6HL2G655DL06-Z</text>
<text x="233.4" y="136.9">1800</text>
<text x="143.5" y="138.4">8.2nH</text>
<text x="229.5" y="143.1">0.1u</text>
<text x="194.2" y="148.8">RFSW6062TR7</text>
</g>
</svg>
